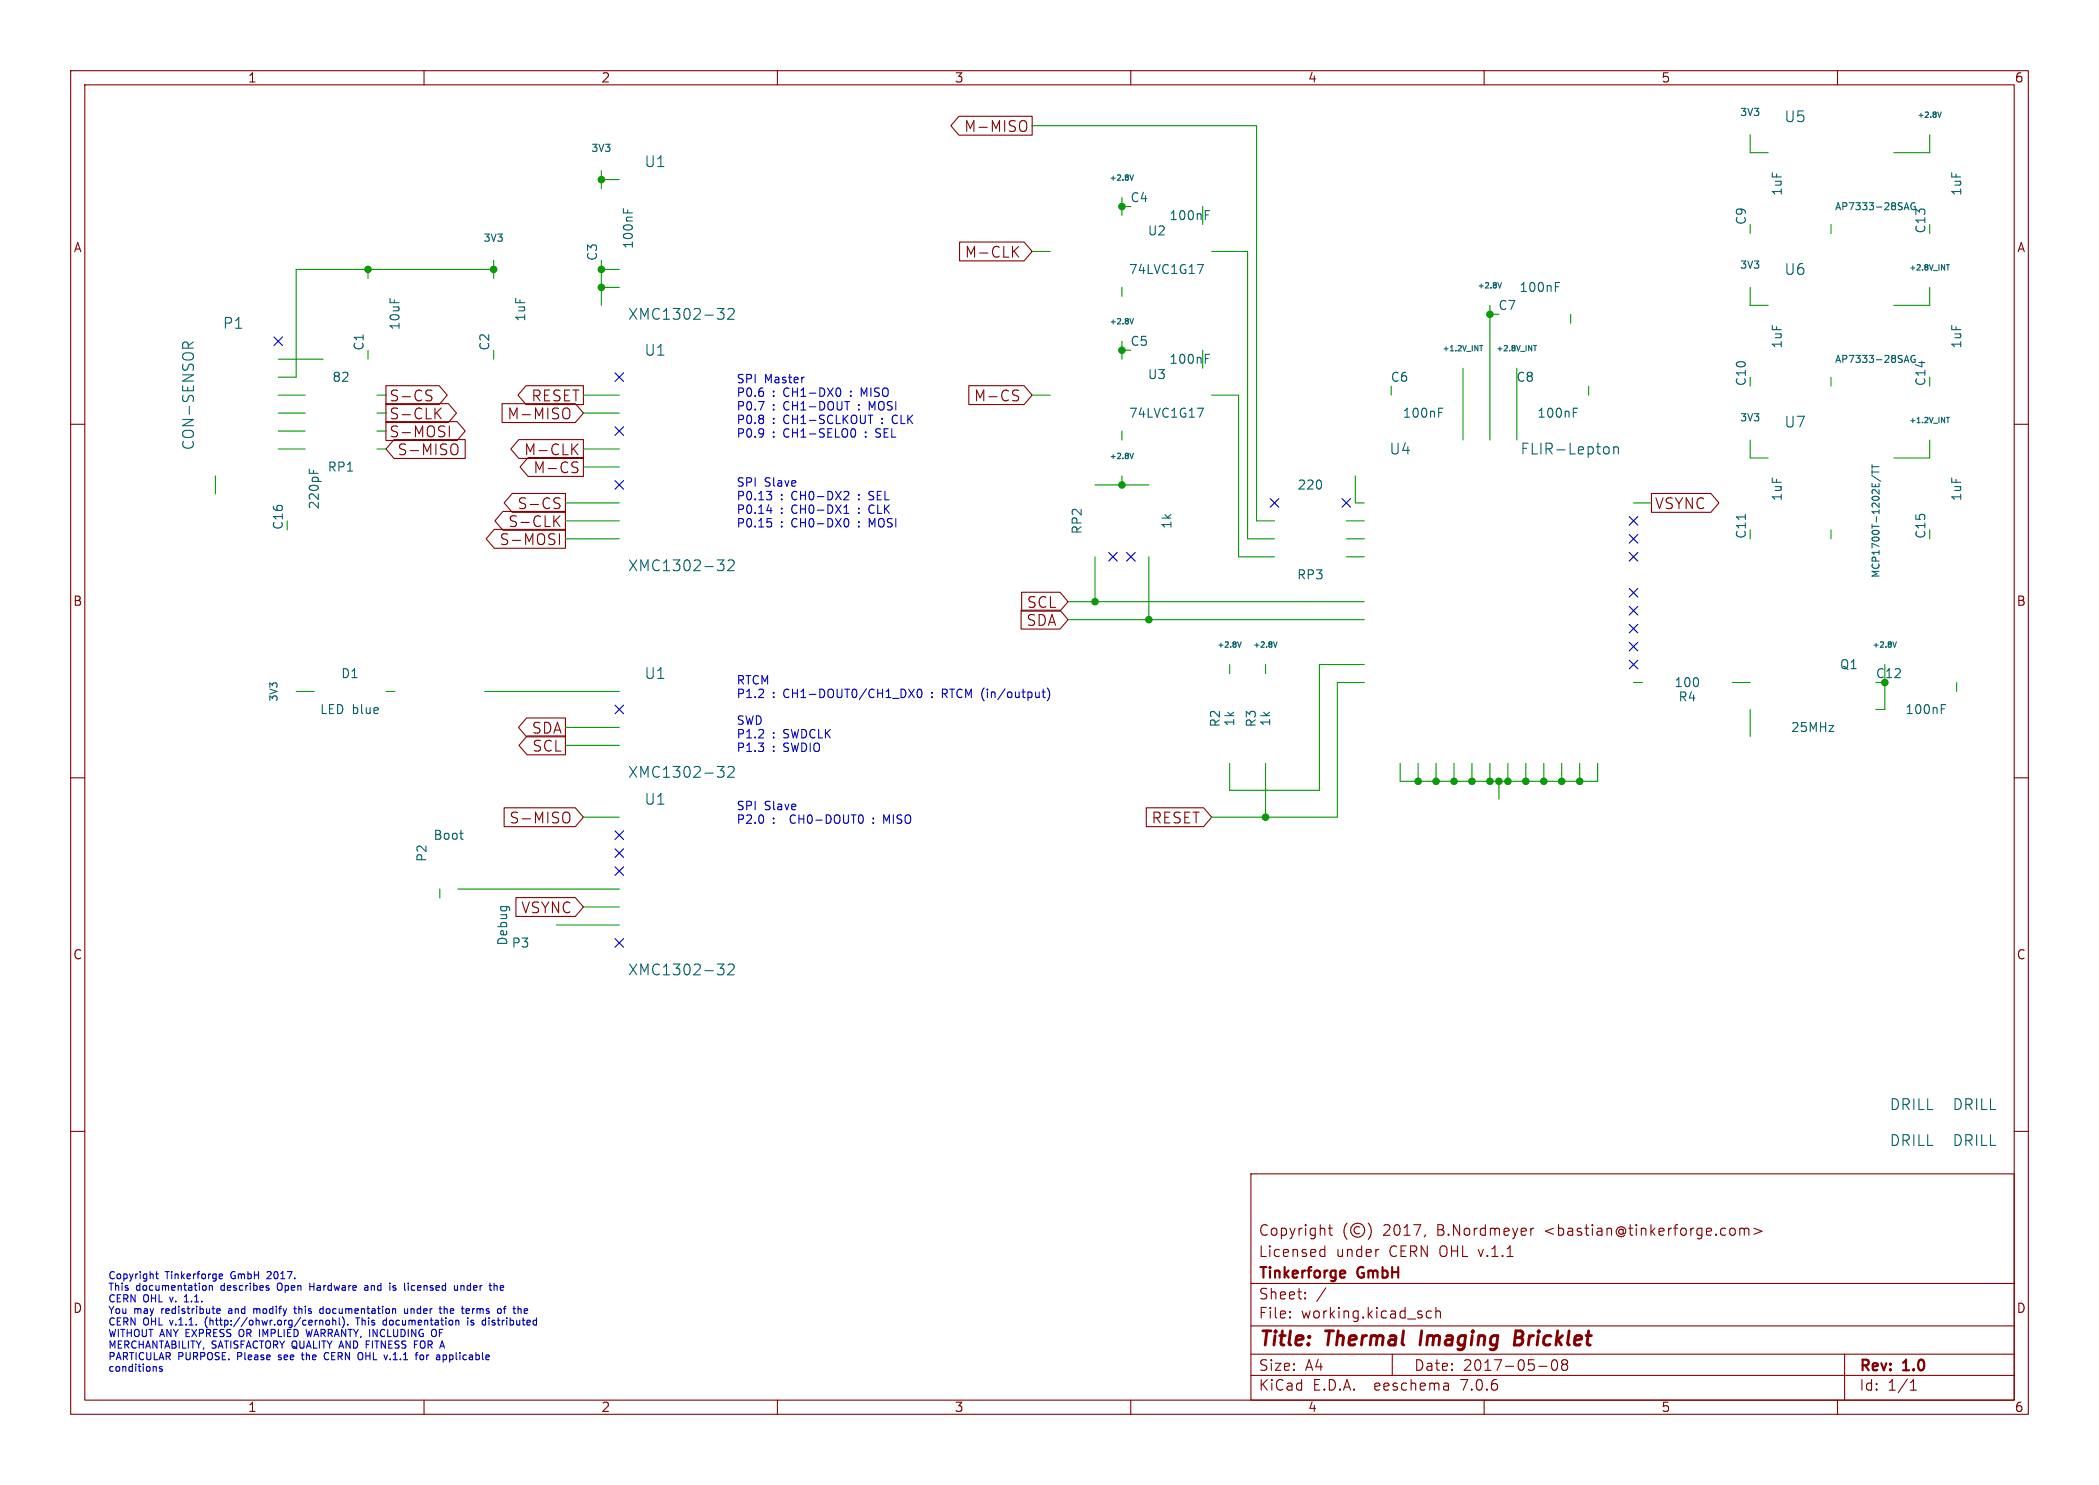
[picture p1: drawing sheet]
<svg xmlns="http://www.w3.org/2000/svg" width="297mm" height="210mm" viewBox="0 0 297 210" stroke-linecap="round" stroke-linejoin="round" font-family="sans-serif">
<g fill="none" stroke="#840000" stroke-width=".15">
<path d="M10 10h277v190h-277zM12 12h273v186h-273zM60 10v2M110 10v2M135.7 16.4h10.3v2.7h-10.3l-1.2-1.3zM144.9 17.1h.2a.97 .97 0 0 1-.2 1.5M160 10v2M210 10v2M260 10v2M135.8 34.2h9.1l1.1 1.4-1.1 1.3h-9.1zM143.5 35.5l.6 .9M144.1 34.8l-.8 .9"/>
<path d="M10 60h2M54.6 57.1h8.8l1.2 1.3-1.2 1.4h-8.8zM54.6 59.6h10.1l1.1 1.4-1.1 1.3h-10.1zM54.6 54.5h7.5l1.2 1.4-1.2 1.3h-7.5zM60.5 55.9a.56 .56 0 0 1 .6 .4l-.1 .3-.5 .1M60.5 55.2h.6M61.8 58.4l.6 .8M62.4 57.7l-.8 .9M71 57.1h10.4l1.1 1.3-1.1 1.4h-10.4zM74.4 54.5h8.1v2.7h-8.1l-1.1-1.3zM80.3 57.7l.1 .1a.97 .97 0 0 1-.1 1.4M137.1 54.5h7.8l1.1 1.4-1.1 1.3h-7.8z"/>
<path d="M143.6 55.9a.56 .56 0 0 1 .5 .4l-.1 .3-.5 .1M143.6 55.2h.5M285 60h2M55.8 62.2h10v2.6h-10l-1.2-1.3zM63.6 60.2v1.6M64.1 62.8a.51 .51 0 0 1 .7 .5v.5a.51 .51 0 0 1-.7 .5M69.9 74.9h10.1v2.6h-10.1l-1.1-1.3zM71.2 72.3h8.8v2.7h-8.8l-1.2-1.3zM72.5 69.8h7.5v2.7h-7.5l-1.2-1.4zM73.4 62.2h9.1v2.6h-9.1l-1.1-1.3zM74.7 64.7h7.8v2.7h-7.8l-1.1-1.4zM78.6 73.6l.6 .9"/>
<path d="M78.7 71.1a.56 .56 0 0 1 .5 .4l-.1 .4h-.5M78.7 70.4l.5 .1M79.2 75.5v1.5M79.2 72.9l-.8 .9M81.1 63.4l.7 .9M81.2 66a.56 .56 0 0 1 .6 .4l-.2 .4h-.5M81.2 65.3l.6 .1M81.8 62.8l-.9 .9M233.7 69.8h8.4l1.1 1.3-1.1 1.4h-8.4zM144.5 86.3h5.5l1.1 1.3-1.1 1.4h-5.5zM144.6 83.8h5.4l1.1 1.3-1.1 1.3h-5.4zM10 110h2"/>
<path d="M71.3 114.2h10.1l1.1 1.4-1.1 1.3h-10.1zM74.5 101.5h5.5v2.7h-5.5l-1.1-1.3zM74.6 104.1h5.4v2.6h-5.4l-1.2-1.3zM80 114.9a.51 .51 0 0 1 .6 .5v.5a.51 .51 0 0 1-.6 .5M162.2 114.2h8.1l1.1 1.4-1.1 1.3h-8.1zM285 110h2M73 126.9h8.4l1.1 1.4-1.1 1.3h-8.4zM10 160h2M285 160h2M177 166h108v32h-108zM186.9 177.6l.1 .1 .5-.1M186.9 176.8l.1-.1 .5 .1"/>
<path d="M187.5 176.2v1.5M188 173.7h.5M188.2 173.2v1.3v.1l.3 .1M190.6 173a1.72 1.72 0 0 0 0 2.3M192.4 173.6a.52 .52 0 0 0-.8 .4 .52 .52 0 0 0 .8 .4M193.6 173a1.72 1.72 0 0 1 0 2.3M195 176.7h.1M201.7 174.6l-.2 .3M216.6 173.7v1M217 173.7l-.3 .1-.1 .2M245 173.7a.41 .41 0 0 1 .5 .3v.4a.41 .41 0 0 1-.5 .3M246.2 173.8a.37 .37 0 0 1 .6 .1"/>
<path d="M246.2 173.7v1M246.8 173.9l.2-.2 .4 .1 .1 .9M246.8 173.9v.8M248.2 173.7l1.1 .4-1.1 .5M60 198v2M110 198v2M160 198v2M177 194.5h108M177 191.5h108M177 187.5h108M177 181.5h108M182.5 186.3h.1l-.1 .1"/>
<path d="M182.5 186.3v.1M182.5 185.5v.1M182.5 185.5h.1l-.1 .1M184.7 183.6v.1M184.7 183.6h-.1l.1 .1M184.7 182.8v.1M184.7 182.8h-.1l.1 .1M187.6 182.1l-1.3 2M197 191.5v3M202.5 185.5l-.4-.1-.3 .3v.4l.2 .2 .1 .1 .4-.1M203.2 185.5a.37 .37 0 0 1 .6 .1v.8M203.2 184.9v1.5"/>
<path d="M204.9 195.7l.1 .9M205 196.5l-.2 .1M205 196h-.2M210 198v2M217.7 193.2h1.2M219.7 192.4a.36 .36 0 0 1 .3-.1 .36 .36 0 0 1 .3 .3 .77 .77 0 0 1-.4 1.2 .91 .91 0 0 1-.2-1.4zM221.2 192.9h-.1a.31 .31 0 0 1-.1-.4 .31 .31 0 0 1 .2-.2l.5 .1a.31 .31 0 0 1 .1 .3 .31 .31 0 0 1-.3 .2M221.2 192.9l-.2 .3v.3l.2 .3 .5-.1 .1-.2-.1-.4-.2-.2M221.2 192.9h.3M260 198v2M261 191.5v6.5M270.3 196.6h.9"/>
<path d="M270.3 195.5l.4-.4v1.5"/>
<circle cx="192.1" cy="174" r="1"/>
</g>
<path d="M201.2 188.2l-.3 2M214.4 189.2h.7M215.1 189.2l.2 .1M215.2 188.2h-.7l-.2 2h.7l.2-.1M215.3 189.1l-.2 .1" fill="none" stroke="#840000" stroke-width=".4"/>
<path d="M190.1 179.7l.2 .1v.2l-.7 .2M190.3 180.6l-.2 .1" fill="none" stroke="#840000" stroke-width=".3"/>
<g fill="none" stroke="#0000c2" stroke-width=".15">
<path d="M107.3 56.8h.8l-.5 1.2M118.6 54.9a.65 .65 0 0 1 .4 .5 .65 .65 0 0 1-.2 .6l-.2 .1M119.5 56.8h.7M120.4 55.9v.2M120.4 55.3v.1M121.5 57.9v.1M121.5 57.2v.2M122.3 55.7l-.4-.8v1.2M122.8 58.7h.7M123.4 57.6l-.4-.8v1.2M124.8 59.8v.1M124.8 59.2v.1"/>
<path d="M126.3 59v.6M108.5 72.2h.7M108.6 73.3h.5M109 69.9l.2 .3v.3l-.2 .2M109 73.8l.2 .2v.3l-.2 .2M109.1 71.8v.8M109.2 69.5l-.4 .4M119.4 72.6h.7M119.4 71.8l.4-.4v1.2M119.6 69.5h.4l.1 .3-.7 .9h.7M119.7 73.3a.64 .64 0 0 1 .4 .6 .64 .64 0 0 1-.4 .6M120.8 60.6a.68 .68 0 0 1-.1 1.2"/>
<path d="M121.5 69.9v.2M121.5 70.6v.1M121.5 71.9v.1M121.5 72.5v.1M121.5 73.8v.1M121.5 74.4v.1M122.5 61.7v.1M122.5 61.1v.1M122.9 70.6l.2 .1M123 69.6v.3M123 71.7v.6M123.4 74.2l-.4-.9v1.2"/>
<path d="M123.9 61.8h.2M124 60.7v.4M128.6 97.5l.8 1.2M129.4 97.5l-.8 1.2M129.9 97.6l.1-.1a.64 .64 0 0 1 .5 .6 .64 .64 0 0 1-.5 .6l-.1-.2-.1-.3zM131.9 98.5v.2M131.9 97.9v.1M133.3 98.1h.5M133.8 97.5h-.5v1.2M147.4 97.9h.5M147.6 97.5v1l.3 .2M148.2 97.3a1.37 1.37 0 0 1 0 1.8"/>
<path d="M123.6 116.3v.1M123.6 115.7v.1M125.4 116.1l-.4-.9v1.2M22.2 179.8v.9l.2 .1M37.8 179.9h.1M22 193.3l.1 .1v.5M22 180.2h.4M22.9 193.3h-.2l-.2 .1 .1 .1 .3 .1v.3h-.4M26.1 184.1h.6M26.3 183.2l-.2 .2M28.8 181.8h.3l.1 .2-.1 .4-.3 .1M29.1 186.7v.6"/>
<path d="M29.6 181.9l.2-.1h.2v.7M29.6 181.8v.7M30.7 185.4l.5-.1-.1-.2h-.3l-.1 .1v.5h.4M31 180.3l.2-.1h.2l.1 .1v.1l-.5 .1M31 180.7l.2 .1h.3M32.4 185.4v.3M33.9 188.1v.8M35.9 185.1v.6M36.2 185.1l-.3 .1M37.9 182.1l.2 .2-.2 .2M37.9 181.8h.1M38.3 180.3l-.6 .5h.7"/>
<path d="M39.3 181.6v.7M39.4 192.2l.1 .1M39.4 191.7v.2M41.6 185.1h.3M41.7 184.7v.9l.2 .1M42.6 191.6h.4M42.8 191.3v.8l.2 .2M43.3 188l.2 1 .2-.7 .2 .7M43.8 181.5v1M43.8 181.9h.6M45.2 185.6l.2 .1h.3M45.2 186.7v.7"/>
<path d="M45.2 186.8l.2-.1 .2 .1 .1 .6M45.7 185.1h-.3l-.2 .2M45.7 184.7v1M46.1 191.3a.5 .5 0 0 0-.2 .7 .5 .5 0 0 0 .5 .2M46.2 186.8l.2-.1 .2 .2v.3l-.2 .2-.2-.1-.1-.1zM47.1 186.8l.1-.1 .3 .1v.6M47.1 186.4v1M48 186.4v.8l.1 .2M48.5 186.3a1.19 1.19 0 0 1 0 1.4M49.2 187.3v.1M50.6 186.4v1M51.2 191.3a.72 .72 0 0 1 0 .9"/>
<path d="M51.6 181.8h.4l.1 .7M51.8 190.1h.4M52.1 182l-.4 .1-.1 .1 .1 .3 .4-.1M54.2 187.3l.2 .1 .3-.1M54.7 186.8l-.3-.1-.2 .1M54.7 186.4v1M55.6 182.4h.4M56 181.8h-.3l-.1 .1v.2l.4 .1M57.2 185.1l.1 .6h.2h.2M57.7 185.1v.6M57.8 181.5v.1M58.2 185.1v.6"/>
<path d="M58.3 181.8l-.1 .2 .1 .4M58.3 185.1l-.1 .1M58.6 190.1h.4M59.5 191.7l.3-.1 .1 .2v.3l-.1 .2-.3-.1-.1-.1zM61.6 188.1a.72 .72 0 0 1 0 .9M62.7 191.7l.3-.1 .2 .2-.1 .4h-.4M62.9 185.2l.1-.1h.2l.1 .6M62.9 184.7v1M64.3 181.8l.1 .6 .2 .1 .1-.1M64.7 181.8v.7M64.8 186.7l.1 .2v.5M65.2 181.8v.7"/>
<path d="M65.6 181.8h-.2l-.2 .1M66.2 186.4v.1M66.2 186.7v.7M66.3 185.1l.1 .2-.5 .1M66.4 185.7h-.1M66.6 187.3h.4M66.9 185.1v.6M66.9 185.2v.1M67 186.8l-.2-.1-.2 .2 .1 .1 .3 .1M69.2 186.4v.1M69.2 186.7v.7M70.1 181.8l.2 .1v.6"/>
<path d="M70.8 181.8v.6M71.2 185.1h.4M71.3 182l-.5 .1M71.6 184.7l-.2 .2v.8M74.2 185.7h.4M74.2 185.1h.3l.2 .2-.5 .1"/>
</g>
<g fill="none" stroke="#009600" stroke-width=".15">
<path d="M146 17.8h31.8v55.9h2.5M247.6 19.1v2.5h2.6M273 19.1v2.5h-5M52.1 38.1v1.3M69.8 38.1h-27.9v15.2h-2.5M69.8 36.8v2.6M85.1 38.1h2.5M85.1 24.1v2.6M85.1 36.8v6.4M85.1 25.4h2.5M146 35.6h2.6M158.7 27.9v2.6"/>
<path d="M158.7 29.2h1.3M170.2 29.2v2.6M171.4 35.6h5.1v40.6h3.8M247.6 31.8v1.2M259.1 31.8v1.2M39.4 50.8h6.3M39.4 55.9h3.8M39.4 58.4h3.8M52.1 49.5v1.3M53.3 55.9h1.3M53.3 58.4h1.3M69.8 49.5v1.3"/>
<path d="M82.5 55.9h5.1M82.5 58.4h5.1M85.1 40.6h2.5M146 55.9h2.6M158.7 40.6v1.3M158.7 48.3v2.5M158.7 49.5h1.3M170.2 49.5v2.6M171.4 55.9h3.9v22.8h5M196.8 54.6v1.3M207 52.1v10.1M210.8 44.5h1.3"/>
<path d="M210.8 43.2v19M214.6 52.1v10.1M222.2 44.5v1.2M224.8 54.6v1.3M247.6 40.6v2.6h2.6M259.1 53.3v1.3M273 40.6v2.6h-5M30.5 67.3v2.6M39.4 63.5h3.8M39.4 61h3.8M53.3 63.5h1.3M53.3 61h1.3"/>
<path d="M80 71.1h7.6M80 76.2h7.6M80 73.7h7.6M82.5 63.5h5.1M82.5 66h5.1M154.9 78.7v6.4M154.9 68.6h7.7M158.7 61v1.2M158.7 67.3v1.3M162.6 78.7v8.9M190.5 76.2h2.5M190.5 73.7h2.5"/>
<path d="M190.5 78.7h2.5M191.8 67.3v3.8h1.2M231.1 71.1h2.6M247.6 62.2v2.6h2.6M259.1 74.9v1.3M273 62.2v2.6h-5M41.9 97.8h2.5M54.6 97.8h1.3M68.6 97.8h19M151.1 87.6h41.9M151.1 85.1h41.9M174 94v1.3"/>
<path d="M179.1 94v1.3M193 94h-6.3v17.8h-12.7v-3.8M193 96.5h-3.8v19.1h-17.8M231.1 96.5h1.3M245.1 96.5h2.5M266.7 94v6.3h-1.3M276.9 96.5v1.3M80 105.4h7.6M80 102.9h7.6M82.5 115.6h5.1M179.1 108v7.6M198.1 108v2.5h28v-2.5"/>
<path d="M200.7 108v2.5M203.2 108v2.5M205.7 108v2.5M208.3 108v2.5M210.8 108v2.5M212.1 110.5v2.5M213.4 108v2.5M215.9 108v2.5M218.4 108v2.5M221 108v2.5M223.5 108v2.5M247.6 100.3v3.8"/>
<path d="M62.2 125.7v1.3M64.8 125.7h22.8M78.7 130.8h8.9M82.5 128.3h5.1"/>
</g>
<g fill="none" stroke="#000084" stroke-width=".15">
<path d="M38.8 47.7l1.2 1.2M40 47.7l-1.2 1.2M87 52.7l1.2 1.2M88.2 52.7l-1.2 1.2M87 60.4l1.2 1.2M87 68l1.2 1.2M88.2 60.4l-1.2 1.2M88.2 68l-1.2 1.2M156.9 78.1l1.2 1.2M158.1 78.1l-1.2 1.2M159.4 78.1l1.2 1.2M160.6 78.1l-1.2 1.2"/>
<path d="M179.7 70.5l1.2 1.2M180.9 70.5l-1.2 1.2M189.9 70.5l1.2 1.2M191.1 70.5l-1.2 1.2M230.5 73.1l1.2 1.2M230.5 78.1l1.2 1.2M230.5 75.6l1.2 1.2M231.7 73.1l-1.2 1.2M231.7 78.1l-1.2 1.2M231.7 75.6l-1.2 1.2M87 99.7l1.2 1.2M88.2 99.7l-1.2 1.2"/>
<path d="M230.5 85.8l1.2 1.2M230.5 93.4l1.2 1.2M230.5 88.3l1.2 1.2M230.5 83.2l1.2 1.2M230.5 90.8l1.2 1.2M231.7 85.8l-1.2 1.2M231.7 93.4l-1.2 1.2M231.7 88.3l-1.2 1.2M231.7 83.2l-1.2 1.2M231.7 90.8l-1.2 1.2M87 117.5l1.2 1.2M88.2 117.5l-1.2 1.2"/>
<path d="M87 132.7l1.2 1.3M87 120l1.2 1.3M87 122.6l1.2 1.2M88.2 132.7l-1.2 1.3M88.2 120l-1.2 1.3M88.2 122.6l-1.2 1.2"/>
</g>
<g fill="none" stroke="#006464" stroke-width=".15">
<path d="M274.2 15.8l.2 .8 .3-.8M88.2 29.5v.6M88.8 29.7v.4M159.9 24.7l.2 .8 .3-.8M169.4 37.4h.9l-.6 1.3M170.6 30.4h.4M170.6 29.8h.6M211.9 40l.3 .7 .3-.7M220.1 39.9h.6M269.4 29.7l.4-1 .3 1M269.5 29.4h.5M270.8 29.2h.2v.4"/>
<path d="M270.9 28.7a.48 .48 0 0 0-.5 .4 .48 .48 0 0 0 .4 .6M275.4 37.4h.4M275.6 37.4v.8M25.8 49.2v-.5a.41 .41 0 0 1 .4-.3 .41 .41 0 0 1 .4 .3v.5M27.4 48.4l-.8 .5M101.5 43.6h.9l-.5 .6a.41 .41 0 0 1 .5 .3v.4l-.1 .2h-.6M103 43.8l.2-.2 .5 .1a.41 .41 0 0 1 .1 .6l-.9 .8h1M159.9 45l.2 .8 .3-.8M169.4 57.7h.9l-.6 1.3M170.6 50.7h.4M170.6 50.1h.6M203.6 57.7h.6"/>
<path d="M203.6 58.3h.4M209.4 48.9h.4M209.6 48.9v.7M217 48.9h.4M217.2 48.9v.7M220.1 40.6h.4M222.6 57.7h.6M222.6 58.3h.4M269.4 51.3l.4-1 .3 1M269.5 51h.5M270.8 50.8h.2v.4M270.9 50.3a.48 .48 0 0 0-.5 .4 .48 .48 0 0 0 .4 .6"/>
<path d="M275.4 59h.4M275.6 59v.8M43.8 66.3v.6M44.4 66.5v.4M101.5 79.2h.9l-.5 .6a.41 .41 0 0 1 .5 .3v.3l-.1 .2-.6 .1M103 79.3l.2-.1 .5 .1a.41 .41 0 0 1 .1 .5l-.9 .9h1M159.9 64.1l.2 .8 .3-.8M227.4 63.2l.3 .3v.4l-.3 .3M228.3 63.3a.38 .38 0 0 1 .7 .1v.8M228.3 63.2v1M247 72.7v.8M264.8 67.2l1.3 .9"/>
<path d="M264.9 65.7v.6M264.9 66.5v.5M264.9 66.7h1M264.9 66h1M175.1 90.8l.3 .7 .2-.7M180.2 90.8l.2 .7 .3-.7M267.8 90.8l.3 .7 .2-.7M274.7 99.6h.6M65 117.8h.5M65.4 118.7h.1M101.5 108.4h.9l-.5 .6a.41 .41 0 0 1 .5 .3v.3l-.1 .2-.6 .1M103 108.5l.2-.1 .5 .1a.41 .41 0 0 1 .1 .5l-.9 .9h1"/>
<path d="M274.7 100.2h.4M101.5 136.3h.9l-.5 .6a.41 .41 0 0 1 .5 .3v.4l-.1 .2-.6 .1M103 136.5l.2-.2 .5 .1a.41 .41 0 0 1 .1 .6l-.9 .9h1"/>
</g>
<g fill="#009600" stroke="#009600" stroke-width=".15">
<circle cx="266.7" cy="96.5" r=".46"/>
<circle cx="158.7" cy="29.2" r=".46"/>
<circle cx="158.7" cy="68.6" r=".46"/>
<circle cx="154.9" cy="85.1" r=".46"/>
<circle cx="158.7" cy="49.5" r=".46"/>
<circle cx="218.4" cy="110.5" r=".46"/>
<circle cx="215.9" cy="110.5" r=".46"/>
<circle cx="205.7" cy="110.5" r=".46"/>
<circle cx="208.3" cy="110.5" r=".46"/>
<circle cx="213.4" cy="110.5" r=".46"/>
<circle cx="212.1" cy="110.5" r=".46"/>
<circle cx="223.5" cy="110.5" r=".46"/>
<circle cx="221" cy="110.5" r=".46"/>
<circle cx="210.8" cy="110.5" r=".46"/>
<circle cx="203.2" cy="110.5" r=".46"/>
<circle cx="200.7" cy="110.5" r=".46"/>
<circle cx="162.6" cy="87.6" r=".46"/>
<circle cx="210.8" cy="44.5" r=".46"/>
<circle cx="69.8" cy="38.1" r=".46"/>
<circle cx="52.1" cy="38.1" r=".46"/>
<circle cx="179.1" cy="115.6" r=".46"/>
<circle cx="85.1" cy="38.1" r=".46"/>
<circle cx="85.1" cy="40.6" r=".46"/>
<circle cx="85.1" cy="25.4" r=".46"/>
</g>
<g font-size="2.8" fill="#840000">
<text x="178" y="190.9">Title:</text>
<text x="187.7" y="190.9">Thermal</text>
<text x="201.8" y="190.9">Imaging</text>
<text x="215.9" y="190.9">Bricklet</text>
</g>
<g font-size="2.1" fill="#006464">
<text x="252.4" y="17.5">U5</text>
<text x="91.1" y="23.9">U1</text>
<text x="252.4" y="39.1">U6</text>
<text x="31.5" y="46.7">P1</text>
<text x="88.8" y="45.4">XMC1302-32</text>
<text x="91.1" y="50.5">U1</text>
<text x="27.7" y="63.8" transform="rotate(-90 27.7 63.8)">CON-SENSOR</text>
<text x="196.5" y="64.5">U4</text>
<text x="215.1" y="64.5">FLIR-Lepton</text>
<text x="252.4" y="60.7">U7</text>
<text x="88.8" y="81">XMC1302-32</text>
<text x="91.1" y="96.2">U1</text>
<text x="88.8" y="110.2">XMC1302-32</text>
<text x="91.1" y="114">U1</text>
<text x="88.8" y="138.2">XMC1302-32</text>
<text x="267.3" y="157.2">DRILL</text>
<text x="276.2" y="157.2">DRILL</text>
<text x="267.3" y="162.3">DRILL</text>
<text x="276.2" y="162.3">DRILL</text>
</g>
<g font-size="2.1" fill="#840000">
<text x="136.4" y="18.9">M-MISO</text>
<text x="136.5" y="36.7">M-CLK</text>
<text x="55" y="59.5">S-CLK</text>
<text x="55" y="57">S-CS</text>
<text x="71.7" y="59.5">M-MISO</text>
<text x="75.1" y="57">RESET</text>
<text x="137.8" y="57">M-CS</text>
<text x="55" y="62.1">S-MOSI</text>
<text x="56.1" y="64.6">S-MISO</text>
<text x="74.1" y="64.6">M-CLK</text>
<text x="75.4" y="67.1">M-CS</text>
<text x="70.6" y="77.3">S-MOSI</text>
<text x="71.9" y="74.8">S-CLK</text>
<text x="73.2" y="72.2">S-CS</text>
<text x="234.1" y="72.2">VSYNC</text>
<text x="145.2" y="88.7">SDA</text>
<text x="145.2" y="86.2">SCL</text>
<text x="75.2" y="104">SDA</text>
<text x="75.3" y="106.5">SCL</text>
<text x="72" y="116.7">S-MISO</text>
<text x="162.9" y="116.7">RESET</text>
<text x="73.7" y="129.4">VSYNC</text>
<text x="178" y="178">Licensed</text>
<text x="178" y="175">Copyright</text>
<text x="189" y="178">under</text>
<text x="195.7" y="175">2017,</text>
<text x="196.6" y="178">CERN OHL v.1.1</text>
<text x="203.5" y="175">B.Nordmeyer</text>
<text x="218.8" y="175">&lt;bastian@tinkerforge.com&gt;</text>
<text x="178" y="184">Sheet:</text>
<text x="178" y="181.2">Tinkerforge</text>
<text x="192.2" y="181.2">GmbH</text>
<text x="178" y="186.7">File:</text>
<text x="184.1" y="186.7">working.kicad_sch</text>
<text x="178" y="196.9">KiCad</text>
<text x="178" y="194.1">Size:</text>
<text x="184.7" y="194.1">A4</text>
<text x="185.7" y="196.9">E.D.A.</text>
<text x="194.6" y="196.9">eeschema</text>
<text x="200" y="194.1">Date:</text>
<text x="207" y="196.9">7.0.6</text>
<text x="207" y="194.1">2017-05-08</text>
<text x="263" y="194.3">Rev:</text>
<text x="263" y="196.9">Id:</text>
<text x="267.1" y="196.9">1/1</text>
<text x="269.4" y="194.3">1.0</text>
</g>
<g font-size="1.8" fill="#840000">
<text x="35" y="11.9">1</text>
<text x="85" y="11.9">2</text>
<text x="135" y="11.9">3</text>
<text x="185" y="11.9">4</text>
<text x="235" y="11.9">5</text>
<text x="285" y="11.9">6</text>
<text x="10.3" y="35.9">A</text>
<text x="285.3" y="35.9">A</text>
<text x="10.3" y="85.9">B</text>
<text x="285.3" y="85.9">B</text>
<text x="10.3" y="135.9">C</text>
<text x="285.3" y="135.9">C</text>
<text x="10.3" y="185.9">D</text>
<text x="285.3" y="185.9">D</text>
<text x="35" y="199.9">1</text>
<text x="85" y="199.9">2</text>
<text x="135" y="199.9">3</text>
<text x="185" y="199.9">4</text>
<text x="235" y="199.9">5</text>
<text x="285" y="199.9">6</text>
</g>
<g font-size="1.8" fill="#006464">
<text x="159.9" y="28.8">C4</text>
<text x="252.3" y="27.8" transform="rotate(-90 252.3 27.8)">1uF</text>
<text x="277.7" y="27.8" transform="rotate(-90 277.7 27.8)">1uF</text>
<text x="89.8" y="35.3" transform="rotate(-90 89.8 35.3)">100nF</text>
<text x="162.3" y="33.5">U2</text>
<text x="165.4" y="31.3">100nF</text>
<text x="247.2" y="31.9" transform="rotate(-90 247.2 31.9)">C9</text>
<text x="272.6" y="33.1" transform="rotate(-90 272.6 33.1)">C13</text>
<text x="84.7" y="37" transform="rotate(-90 84.7 37)">C3</text>
<text x="159.6" y="39">74LVC1G17</text>
<text x="214.9" y="41.5">100nF</text>
<text x="56.7" y="46.8" transform="rotate(-90 56.7 46.8)">10uF</text>
<text x="74.5" y="45.6" transform="rotate(-90 74.5 45.6)">1uF</text>
<text x="211.9" y="44">C7</text>
<text x="51.7" y="49.7" transform="rotate(-90 51.7 49.7)">C1</text>
<text x="69.4" y="49.7" transform="rotate(-90 69.4 49.7)">C2</text>
<text x="159.9" y="49.1">C5</text>
<text x="162.3" y="53.8">U3</text>
<text x="165.4" y="51.7">100nF</text>
<text x="252.3" y="49.4" transform="rotate(-90 252.3 49.4)">1uF</text>
<text x="277.7" y="49.4" transform="rotate(-90 277.7 49.4)">1uF</text>
<text x="46.9" y="54.2">82</text>
<text x="159.6" y="59.3">74LVC1G17</text>
<text x="196.7" y="54.2">C6</text>
<text x="198.4" y="59.3">100nF</text>
<text x="214.5" y="54.2">C8</text>
<text x="217.4" y="59.3">100nF</text>
<text x="247.2" y="54.7" transform="rotate(-90 247.2 54.7)">C10</text>
<text x="272.6" y="54.7" transform="rotate(-90 272.6 54.7)">C14</text>
<text x="46.3" y="66.9">RP1</text>
<text x="183.5" y="69.4">220</text>
<text x="252.3" y="71" transform="rotate(-90 252.3 71)">1uF</text>
<text x="277.7" y="71" transform="rotate(-90 277.7 71)">1uF</text>
<text x="40.2" y="75" transform="rotate(-90 40.2 75)">C16</text>
<text x="45.3" y="72.1" transform="rotate(-90 45.3 72.1)">220pF</text>
<text x="153.3" y="75.6" transform="rotate(-90 153.3 75.6)">RP2</text>
<text x="166" y="74.9" transform="rotate(-90 166 74.9)">1k</text>
<text x="247.2" y="76.3" transform="rotate(-90 247.2 76.3)">C11</text>
<text x="272.6" y="76.3" transform="rotate(-90 272.6 76.3)">C15</text>
<text x="183.4" y="82.1">RP3</text>
<text x="260.2" y="94.8">Q1</text>
<text x="45.2" y="101.2">LED blue</text>
<text x="48.2" y="96.1">D1</text>
<text x="236.8" y="97.4">100</text>
<text x="237.4" y="99.4">R4</text>
<text x="265.3" y="96.1">C12</text>
<text x="269.5" y="101.2">100nF</text>
<text x="172.8" y="102.9" transform="rotate(-90 172.8 102.9)">R2</text>
<text x="174.9" y="102.8" transform="rotate(-90 174.9 102.8)">1k</text>
<text x="177.9" y="102.9" transform="rotate(-90 177.9 102.9)">R3</text>
<text x="179.9" y="102.8" transform="rotate(-90 179.9 102.8)">1k</text>
<text x="253.3" y="103.7">25MHz</text>
<text x="61.3" y="119">Boot</text>
<text x="60.6" y="122" transform="rotate(-90 60.6 122)">P2</text>
<text x="72" y="133.8" transform="rotate(-90 72 133.8)">Debug</text>
<text x="72.3" y="134.2">P3</text>
</g>
<g font-size="1.7" fill="#0000c2">
<text x="104.1" y="54.3">SPI</text>
<text x="104.1" y="56.2">P0.6</text>
<text x="104.1" y="58.1">P0.7</text>
<text x="108.2" y="54.3">Master</text>
<text x="109.3" y="56.2">:</text>
<text x="109.3" y="58.1">:</text>
<text x="111" y="56.2">CH1-DX0</text>
<text x="111" y="58.1">CH1-DOUT</text>
<text x="122.4" y="56.2">MISO</text>
<text x="123.5" y="58.1">MOSI</text>
<text x="104.1" y="60.1">P0.8</text>
<text x="104.1" y="62">P0.9</text>
<text x="109.3" y="60.1">:</text>
<text x="109.3" y="62">:</text>
<text x="111" y="60.1">CH1-SCLKOUT</text>
<text x="111" y="62">CH1-SELO0</text>
<text x="124.5" y="62">SEL</text>
<text x="126.8" y="60.1">CLK</text>
<text x="104.1" y="68.9">SPI</text>
<text x="104.1" y="70.8">P0.13</text>
<text x="108.2" y="68.9">Slave</text>
<text x="110.4" y="70.8">:</text>
<text x="112.1" y="70.8">CH0-DX2</text>
<text x="123.5" y="70.8">SEL</text>
<text x="104.1" y="72.8">P0.14</text>
<text x="104.1" y="74.7">P0.15</text>
<text x="110.4" y="72.8">:</text>
<text x="110.4" y="74.7">:</text>
<text x="112.1" y="72.8">CH0-DX1</text>
<text x="112.1" y="74.7">CH0-DX0</text>
<text x="123.5" y="72.8">CLK</text>
<text x="123.5" y="74.7">MOSI</text>
<text x="104.1" y="96.9">RTCM</text>
<text x="104.1" y="98.8">P1.2</text>
<text x="109.3" y="98.8">:</text>
<text x="111" y="98.8">CH1-DOUT0/CH1_DX0</text>
<text x="133.8" y="98.8">RTCM (in/output)</text>
<text x="104.1" y="102.6">SWD</text>
<text x="104.1" y="104.5">P1.2</text>
<text x="104.1" y="106.4">P1.3</text>
<text x="109.3" y="104.5">:</text>
<text x="109.3" y="106.4">:</text>
<text x="111" y="104.5">SWDCLK</text>
<text x="111" y="106.4">SWDIO</text>
<text x="104.1" y="114.7">SPI</text>
<text x="104.1" y="116.6">P2.0</text>
<text x="108.2" y="114.7">Slave</text>
<text x="109.3" y="116.6">:</text>
<text x="112.1" y="116.6">CH0-DOUT0</text>
<text x="125.8" y="116.6">MISO</text>
</g>
<g font-size="1.4" fill="#006464">
<text x="246.1" y="16.6">3V3</text>
<text x="83.6" y="21.7">3V3</text>
<text x="259.5" y="29.9">AP7333-28SAG</text>
<text x="68.3" y="34.4">3V3</text>
<text x="246.1" y="38.2">3V3</text>
<text x="259.5" y="51.5">AP7333-28SAG</text>
<text x="246.1" y="59.8">3V3</text>
<text x="266.2" y="81.8" transform="rotate(-90 266.2 81.8)">MCP1700T-1202E/TT</text>
<text x="39.5" y="99.3" transform="rotate(-90 39.5 99.3)">3V3</text>
</g>
<g font-size="1.4" fill="#0000c2">
<text x="15.2" y="181">Copyright</text>
<text x="15.2" y="182.6">This</text>
<text x="15.2" y="184.2">CERN</text>
<text x="15.2" y="185.9">You</text>
<text x="19" y="185.9">may</text>
<text x="19.3" y="182.6">documentation</text>
<text x="20.3" y="184.2">OHL</text>
<text x="23.1" y="185.9">redistribute</text>
<text x="23.4" y="181">Tinkerforge</text>
<text x="24.3" y="184.2">v.</text>
<text x="26.5" y="184.2">1.1.</text>
<text x="31.5" y="182.6">describes</text>
<text x="32.8" y="185.9">and</text>
<text x="32.9" y="181">GmbH</text>
<text x="36.6" y="185.9">modify</text>
<text x="38.3" y="181">2017.</text>
<text x="39.7" y="182.6">Open</text>
<text x="42.6" y="185.9">this</text>
<text x="44.5" y="182.6">Hardware</text>
<text x="46.5" y="185.9">documentation</text>
<text x="52.6" y="182.6">and</text>
<text x="56.3" y="182.6">is</text>
<text x="58.7" y="182.6">licensed</text>
<text x="58.7" y="185.9">under</text>
<text x="64" y="185.9">the</text>
<text x="66" y="182.6">under</text>
<text x="67.4" y="185.9">terms</text>
<text x="71.3" y="182.6">the</text>
<text x="72.6" y="185.9">of</text>
<text x="15.2" y="187.5">CERN</text>
<text x="15.2" y="189.2">WITHOUT ANY EXPRESS</text>
<text x="15.2" y="190.8">MERCHANTABILITY,</text>
<text x="20.3" y="187.5">OHL</text>
<text x="24.3" y="187.5">v.1.1.</text>
<text x="29.5" y="187.5">(http://ohwr.org/cernohl).</text>
<text x="30" y="190.8">SATISFACTORY QUALITY AND</text>
<text x="34.3" y="189.2">OR IMPLIED</text>
<text x="44.3" y="189.2">WARRANTY, INCLUDING</text>
<text x="51.1" y="187.5">This</text>
<text x="52.5" y="190.8">FITNESS</text>
<text x="55.2" y="187.5">documentation</text>
<text x="59.6" y="190.8">FOR</text>
<text x="62.5" y="189.2">OF</text>
<text x="67.4" y="187.5">is</text>
<text x="69.7" y="187.5">distributed</text>
<text x="15.2" y="192.4">PARTICULAR</text>
<text x="15.2" y="194.1">conditions</text>
<text x="25.2" y="192.4">PURPOSE.</text>
<text x="33.8" y="192.4">Please</text>
<text x="39.9" y="192.4">see</text>
<text x="43.4" y="192.4">the</text>
<text x="46.8" y="192.4">CERN</text>
<text x="51.9" y="192.4">OHL</text>
<text x="55.9" y="192.4">v.1.1</text>
<text x="60.6" y="192.4">for</text>
<text x="63.7" y="192.4">applicable</text>
</g>
<g font-size="1.1" fill="#006464">
<text x="271.2" y="16.9">+2.8V</text>
<text x="156.9" y="25.8">+2.8V</text>
<text x="209" y="41">+2.8V</text>
<text x="270" y="38.5">+2.8V_INT</text>
<text x="156.9" y="46.1">+2.8V</text>
<text x="204" y="49.9">+1.2V_INT</text>
<text x="211.6" y="49.9">+2.8V_INT</text>
<text x="156.9" y="65.1">+2.8V</text>
<text x="270" y="60">+1.2V_INT</text>
<text x="172.1" y="91.8">+2.8V</text>
<text x="177.2" y="91.8">+2.8V</text>
<text x="264.8" y="91.8">+2.8V</text>
</g>
</svg>
